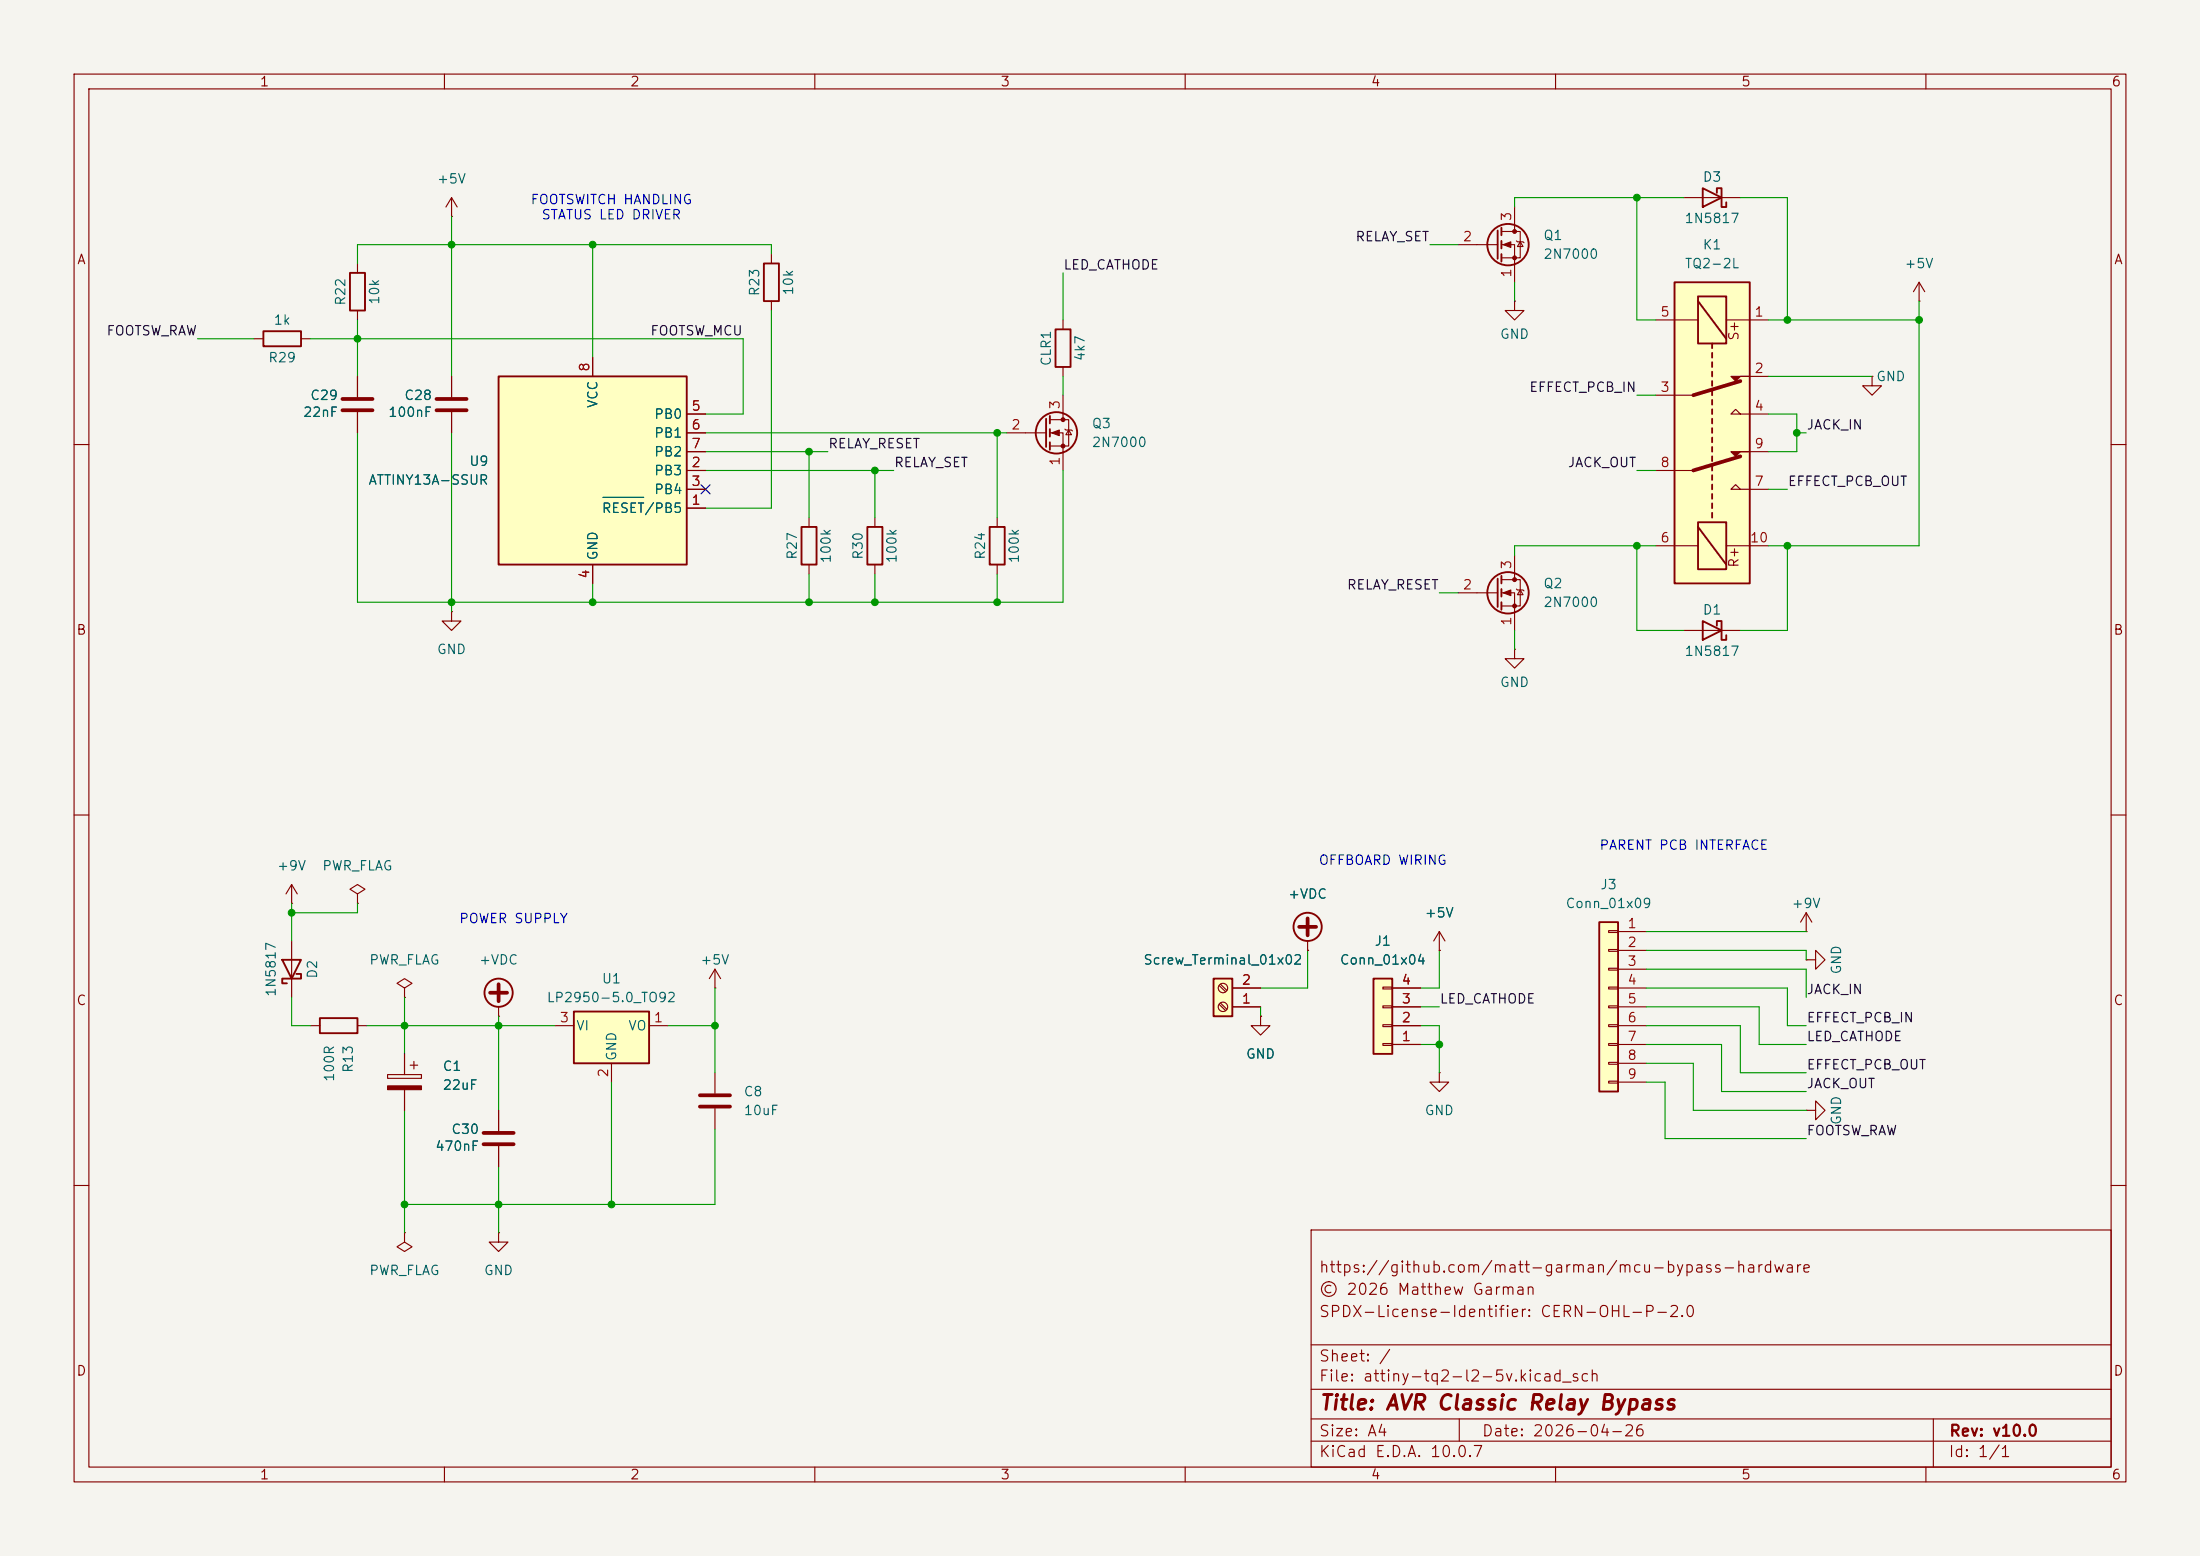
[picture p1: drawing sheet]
<svg xmlns="http://www.w3.org/2000/svg" width="297mm" height="210mm" viewBox="0 0 297 210" stroke-linecap="round" stroke-linejoin="round" font-family="sans-serif">
<path d="M0 0h297v210h-297z" fill="#f5f4ef" stroke="#f5f4ef" stroke-width=".14"/>
<g fill="none" stroke="#840000" stroke-width=".15">
<path d="M10 10h277v190h-277zM12 12h273v186h-273zM60 10v2M110 10v2M160 10v2M210 10v2M260 10v2M61 29.2h.1M61 26.7l-.8 1.2M61 26.7l.7 1.2M61 26.7v2.5M259.1 38.1l-.8 1.3"/>
<path d="M259.1 38.1l.7 1.3M259.1 38.1v2.5M135.9 58.4h5.3M141.7 56.6h2.6v3.6h-2.6M141.7 58.4h1.8v5.1M143.5 43.2v1.3M143.5 49.5v1.3M143.5 53.3v3.3M143.8 57.9l.1 .1h.8l.1 .2M144.3 58l.4 .7h-.8zM259.1 40.6h.1M10 60h2"/>
<path d="M109.2 69.9v1.2M109.2 76.2v1.3M118.1 69.9v1.2M118.1 76.2v1.3M285 60h2M61 82.6v1.2h1.2l-1.2 1.3-1.3-1.3h1.3M61 82.6h.1M227.3 85.1h7.6M10 110h2M285 110h2M67.3 149.9v2.8M67.3 154.7v2.8"/>
<path d="M96.5 144.8v2.8M96.5 149.6v2.8M10 160h2M54.6 166.4v1.2l1 .7-1 .6-1-.6 1-.7M54.6 166.4h.1M67.3 166.4v1.2h1.3l-1.3 1.3-1.3-1.3h1.3M67.3 166.4h.1M177 166h108v32h-108zM285 160h2M60 198v2M110 198v2M160 198v2"/>
<path d="M177 194.5h108M177 191.5h108M177 187.5h108M177 181.5h108M197 191.5v3M210 198v2M260 198v2M261 191.5v6.5"/>
</g>
<g fill="none" stroke="#840000" stroke-width=".25">
<path d="M141.2 56.5v3.8M141.7 56.1v1.1M141.7 57.9v1M141.7 59.7v1M142.5 44.5h2v5h-2zM108.2 71.1h2v5.1h-2zM117.1 71.1h2v5.1h-2zM229.9 83.8l2.5 1.3-2.5 1.3zM231.8 84.5v-.7h.6v2.6h.6v-.7"/>
<circle cx="142.6" cy="58.4" r="2.79"/>
</g>
<g fill="#840000" stroke="#840000" stroke-width=".15">
<path d="M142 58.4l1-.4v.8z"/>
<circle cx="143.5" cy="56.6" r=".25"/>
<circle cx="143.5" cy="60.2" r=".25"/>
</g>
<path d="M65.3 154.4h4M65.3 152.9h4M94.5 149.4h4.1M94.5 147.8h4.1" fill="none" stroke="#840000" stroke-width=".51"/>
<path d="M215.9 124.5h2.5v22.8h-2.5z" fill="#ffffc2"/>
<path d="M47.2 36.8h2.1v5.1h-2.1zM215.9 124.5h2.5v22.8h-2.5z" fill="none" stroke="#840000" stroke-width=".25"/>
<g fill="none" stroke="#840000" stroke-width=".15">
<path d="M48.3 35.6v1.2M48.3 41.9v1.3M252.7 50.8v1.3h-1.2l1.2 1.2 1.3-1.2h-1.3M252.7 50.8h.1M217.2 125.6h1.2v.3h-1.2zM217.2 128.1h1.2v.3h-1.2zM217.2 130.7h1.2v.2h-1.2zM217.2 133.2h1.2v.3h-1.2zM217.2 135.8h1.2v.2h-1.2zM217.2 138.3h1.2v.3h-1.2zM218.4 125.7h3.8M218.4 128.3h3.8"/>
<path d="M218.4 130.8h3.8M218.4 133.4h3.8M218.4 135.9h3.8M218.4 138.4h3.8M217.2 140.8h1.2v.3h-1.2zM217.2 143.4h1.2v.2h-1.2zM217.2 145.9h1.2v.3h-1.2zM218.4 141h3.8M218.4 143.5h3.8M218.4 146.1h3.8"/>
</g>
<path d="M226.1 38.1h10.1v40.6h-10.1z" fill="#ffffc2"/>
<g fill="none" stroke="#840000" stroke-width=".15">
<path d="M61 50.8v2.8M61 55.6v2.8M223.5 43.2h5.7M223.5 53.3h5.1M233 43.2h5.8M234.9 55.9l-.6-.7-.6 .7h5.1M236.2 50.8h2.6M223.5 73.7h5.7M223.5 63.5h5.1M233 73.7h5.8M234.9 66l-.6-.6-.6 .6h5.1M236.2 61h2.6"/>
<path d="M243.8 125.7h.1M243.8 123.2l.8 1.3M243.8 123.2l-.7 1.3M243.8 123.2v2.5"/>
</g>
<path d="M58.9 55.4h4.1M58.9 53.8h4.1M234.9 51.4l-6.3 1.9M234.9 61.6l-6.3 1.9" fill="none" stroke="#840000" stroke-width=".51"/>
<g fill="none" stroke="#840000" stroke-width=".25">
<path d="M226.1 38.1h10.1v40.6h-10.1zM229.2 40h3.8v6.4h-3.8zM229.2 40.6l3.8 5.1M231.1 46.4v.6M231.1 47.6v.7M231.1 48.9v.6M231.1 50.2v.6M231.1 51.4v.7M231.1 52.7v.6M231.1 54v.6M231.1 55.2v.7M231.1 56.5v.7"/>
<path d="M231.1 57.8v.6M231.1 59.1v.6M229.2 70.5h3.8v6.3h-3.8zM229.2 71.1l3.8 5.1M231.1 60.3v.7M231.1 61.6v.6M231.1 62.9v.6M231.1 64.1v.7M231.1 65.4v.6M231.1 66.7v.6M231.1 67.9v.7M231.1 69.2v.7"/>
</g>
<g fill="#840000" stroke="#840000" stroke-width=".15">
<path d="M233.7 50.8h2.5h-1.3l-.6 .6z"/>
<path d="M233.7 61h2.5h-1.3l-.6 .6z"/>
</g>
<path d="M67.3 50.8h25.4v25.4h-25.4z" fill="#ffffc2"/>
<g fill="none" stroke="#840000" stroke-width=".25">
<path d="M103.1 35.6h2.1v5h-2.1zM202.2 31.1v3.8M202.7 30.7v1.1M202.7 32.5v1M202.7 34.3v1M229.9 25.4l2.5 1.3-2.5 1.2zM231.8 26v-.6h.6v2.5h.6v-.6M35.6 44.7h5v2h-5zM67.3 50.8h25.4v25.4h-25.4zM133.6 71.1h2v5.1h-2zM202.2 78.1v3.8M202.7 77.7v1"/>
<path d="M202.7 79.5v1M202.7 81.3v1"/>
<circle cx="203.6" cy="33" r="2.79"/>
<circle cx="203.6" cy="80" r="2.79"/>
<circle cx="67.3" cy="134" r="1.9"/>
<circle cx="176.5" cy="125.1" r="1.9"/>
</g>
<g fill="none" stroke="#840000" stroke-width=".15">
<path d="M104.1 34.3v1.3M196.8 33h5.4M202.7 31.2h2.5v3.6h-2.5M202.7 33h1.8v5.1M204.5 27.9v3.3M204.7 32.5l.2 .1h.7l.1 .2M205.2 32.6l.4 .7h-.7zM227.3 26.7h7.6M34.3 45.7h1.3M40.6 45.7h1.3M48.3 50.8v2.8M48.3 55.6v2.8"/>
<path d="M80 48.3v2.5M92.7 55.9h2.5M92.7 58.4h2.5M104.1 40.6v1.3M80 76.2v2.5M92.7 68.6h2.5M92.7 63.5h2.5M92.7 66h2.5M92.7 61h2.5M134.6 69.9v1.2M134.6 76.2v1.3M202.7 78.2h2.5v3.6h-2.5"/>
<path d="M204.5 74.9v3.3M204.7 79.5l.2 .1h.7l.1 .2M205.2 79.6l.4 .7h-.7zM196.8 80h5.4M202.7 80h1.8v5.1M204.5 87.6v1.3h1.2l-1.2 1.3-1.3-1.3h1.3M204.5 87.6h.1M39.4 119.4l-.8 1.3M39.4 119.4l.7 1.3M39.4 119.4v2.5M39.4 121.9h.1M48.3 120.7l1-.7-1-.6-1.1 .6 1.1 .7v1.2"/>
<path d="M48.3 121.9h.1M67.3 137.2h.1M67.3 135.9v1.3M96.5 133.4h.1M96.5 130.8l-.7 1.3M96.5 130.8l.8 1.3M96.5 130.8v2.6M176.5 128.3h.1M176.5 127v1.3M243.8 129.5h1.3v-1.2l1.3 1.2-1.3 1.3v-1.3M243.8 129.5h.1M194.3 144.8v1.3h1.3l-1.3 1.2-1.3-1.2h1.3"/>
<path d="M194.3 144.8h.1"/>
</g>
<path d="M81.4 67.1h5.5" fill="none" stroke="#006464" stroke-width=".15"/>
<path d="M46.2 55.4h4.1M46.2 53.8h4.1M66.2 134h2.3M67.3 132.8v2.3M175.4 125.1h2.3M176.5 124v2.2" fill="none" stroke="#840000" stroke-width=".51"/>
<g fill="#840000" stroke="#840000" stroke-width=".15">
<path d="M202.9 33l1.1-.4v.8z"/>
<path d="M202.9 80l1.1-.4v.8z"/>
<circle cx="204.5" cy="31.2" r=".25"/>
<circle cx="204.5" cy="34.8" r=".25"/>
<circle cx="204.5" cy="78.2" r=".25"/>
<circle cx="204.5" cy="81.8" r=".25"/>
</g>
<path d="M185.4 132.1h2.6v10.1h-2.6z" fill="#ffffc2"/>
<path d="M38.1 129.5h2.5l-1.2 2.6zM40 131.4h.6v.7h-2.5v.6h.6M43.2 137.4h5.1v2h-5.1zM185.4 132.1h2.6v10.1h-2.6z" fill="none" stroke="#840000" stroke-width=".25"/>
<g fill="none" stroke="#840000" stroke-width=".15">
<path d="M204.5 40.6v1.3h1.2l-1.2 1.3-1.3-1.3h1.3M204.5 40.6h.1M39.4 127v7.6M41.9 138.4h1.3M48.3 138.4h1.2M54.6 133.4l1-.7-1-.6-1 .6 1 .7v1.2M54.6 134.6h.1M170.2 137.2v1.2h1.2l-1.2 1.3-1.3-1.3h1.3M170.2 137.2h.1M186.7 138.3h1.3v.3h-1.3zM186.7 135.8h1.3v.2h-1.3zM186.7 133.2h1.3v.3h-1.3z"/>
<path d="M188 138.4h3.8M188 135.9h3.8M188 133.4h3.8M186.7 140.8h1.3v.3h-1.3zM188 141h3.8"/>
</g>
<path d="M163.8 132.1h2.6v5.1h-2.6z" fill="#ffffc2"/>
<path d="M163.8 132.1h2.6v5.1h-2.6z" fill="none" stroke="#840000" stroke-width=".25"/>
<g fill="none" stroke="#840000" stroke-width=".15">
<path d="M164.6 135.6l.9 .8M164.6 133l.9 .9M164.8 135.4l.8 .8M164.8 132.8l.8 .9M166.4 135.9h3.8M166.4 133.4h3.8M52.3 145h4.6v.5h-4.6zM54.6 142.2v2.8M54.6 147.1v2.8M55.4 143.8h1M55.9 143.3v1"/>
<circle cx="165.1" cy="133.3" r=".63"/>
<circle cx="165.1" cy="135.9" r=".63"/>
</g>
<path d="M52.3 146.6h4.6v.5h-4.6z" fill="#840000" stroke="#840000" stroke-width=".15"/>
<path d="M77.5 136.5h10.1v7h-10.1z" fill="#ffffc2"/>
<path d="M77.5 136.5h10.1v7h-10.1z" fill="none" stroke="#840000" stroke-width=".25"/>
<g fill="none" stroke="#840000" stroke-width=".15">
<path d="M48.3 50.8v2.8M48.3 55.6v2.8M61 50.8v2.8M61 55.6v2.8M80 48.3v2.5M92.7 55.9h2.5M92.7 58.4h2.5M80 76.2v2.5M92.7 68.6h2.5M92.7 63.5h2.5M92.7 66h2.5M92.7 61h2.5"/>
<path d="M74.9 138.4h2.6M87.6 138.4h2.6M166.4 135.9h3.8M166.4 133.4h3.8M170.2 137.2h.1M176.5 128.3h.1M188 138.4h3.8M188 135.9h3.8M188 133.4h3.8M194.3 128.3h.1M194.3 125.7l-.8 1.3M194.3 125.7l.8 1.3"/>
<path d="M194.3 125.7v2.6M54.6 142.2v2.8M54.6 147.1v2.8M67.3 149.9v2.8M67.3 154.7v2.8M82.5 143.5v2.6M188 141h3.8M243.8 149.9h1.3v-1.3l1.3 1.3-1.3 1.2v-1.2M243.8 149.9h.1"/>
</g>
<g fill="none" stroke="#009600" stroke-width=".15">
<path d="M61 29.2v21.6M80 33v15.3M104.1 34.3v-1.3h-55.8v2.6M143.5 36.8v6.4M193 33h3.8M204.5 38.1v2.5M221 26.7v16.5h2.5M227.3 26.7h-22.8v1.2M234.9 26.7h6.4v16.5M26.7 45.7h7.6M41.9 45.7h58.4v10.2h-5.1M48.3 58.4v22.9h95.2v-17.8"/>
<path d="M48.3 43.2v7.6M61 58.4v24.2M95.2 58.4h40.7M104.1 41.9v26.7h-8.9M134.6 58.4v11.5M143.5 50.8v2.5M221 53.3h2.5M238.8 55.9h3.8v5.1h-3.8M238.8 43.2h20.3M238.8 50.8h13.9M242.6 58.4h1.2M259.1 40.6v33.1h-20.3"/>
<path d="M80 78.7v2.6M95.2 61h16.6M95.2 63.5h25.4M109.2 61v8.9M109.2 77.5v3.8M118.1 63.5v6.4M118.1 77.5v3.8M134.6 77.5v3.8M221 63.5h2.5M221 73.7v11.4h6.3M223.5 73.7h-19v1.2M238.8 66h2.5"/>
<path d="M241.3 73.7v11.4h-6.4M194.3 80h2.5M204.5 85.1v2.5M39.4 134.6v3.8h2.5M39.4 121.9v5.1M48.3 121.9v1.3h-8.9M49.5 138.4h25.4M54.6 134.6v7.6M67.3 137.2v12.7M90.2 138.4h6.3M96.5 133.4v11.4M170.2 135.9v1.3"/>
<path d="M176.5 128.3v5.1h-6.3M191.8 138.4h2.5v6.4M191.8 135.9h2.5M194.3 128.3v5.1h-2.5M222.2 128.3h21.6v1.2M222.2 130.8h21.6v3.8M222.2 135.9h15.3v5.1h6.3M222.2 138.4h12.7v6.4h8.9M222.2 133.4h19.1v5h2.5M222.2 125.7h21.6M54.6 149.9v16.5M67.3 157.5v8.9"/>
<path d="M82.5 146.1v16.5M96.5 152.4v10.2h-41.9M191.8 141h2.5M222.2 141h10.2v6.3h11.4M222.2 143.5h6.4v6.4h15.2M222.2 146.1h2.6v7.6h19"/>
</g>
<path d="M94.6 65.4l1.3 1.2M95.9 65.4l-1.3 1.2" fill="none" stroke="#000084" stroke-width=".15"/>
<path d="M81.4 67.1h5.5" fill="none" stroke="#006464" stroke-width=".15"/>
<g fill="#009600" stroke="#009600" stroke-width=".14">
<circle cx="241.3" cy="43.2" r=".46"/>
<circle cx="221" cy="73.7" r=".46"/>
<circle cx="221" cy="26.7" r=".46"/>
<circle cx="242.6" cy="58.4" r=".46"/>
<circle cx="241.3" cy="73.7" r=".46"/>
<circle cx="259.1" cy="43.2" r=".46"/>
<circle cx="80" cy="33" r=".46"/>
<circle cx="48.3" cy="45.7" r=".46"/>
<circle cx="61" cy="33" r=".46"/>
<circle cx="61" cy="81.3" r=".46"/>
<circle cx="54.6" cy="162.6" r=".46"/>
<circle cx="82.5" cy="162.6" r=".46"/>
<circle cx="67.3" cy="162.6" r=".46"/>
<circle cx="96.5" cy="138.4" r=".46"/>
<circle cx="54.6" cy="138.4" r=".46"/>
<circle cx="67.3" cy="138.4" r=".46"/>
<circle cx="39.4" cy="123.2" r=".46"/>
<circle cx="134.6" cy="81.3" r=".46"/>
<circle cx="194.3" cy="141" r=".46"/>
<circle cx="109.2" cy="81.3" r=".46"/>
<circle cx="80" cy="81.3" r=".46"/>
<circle cx="134.6" cy="58.4" r=".46"/>
<circle cx="109.2" cy="61" r=".46"/>
<circle cx="118.1" cy="81.3" r=".46"/>
<circle cx="118.1" cy="63.5" r=".46"/>
</g>
<text font-size="2" fill="#840000" x="178" y="190.8">Title: AVR Classic Relay Bypass</text>
<g font-size="1.5" fill="#840000">
<text x="178" y="172.1">https://github.com/matt-garman/mcu-bypass-hardware</text>
<text x="178" y="178.1">SPDX-License-Identifier: CERN-OHL-P-2.0</text>
<text x="178" y="175.1">© 2026 Matthew Garman</text>
<text x="178" y="184.1">Sheet: /</text>
<text x="178" y="186.8">File: attiny-tq2-l2-5v.kicad_sch</text>
<text x="178" y="197">KiCad E.D.A. 10.0.7</text>
<text x="178" y="194.2">Size: A4</text>
<text x="200" y="194.2">Date: 2026-04-26</text>
<text x="263" y="197">Id: 1/1</text>
<text x="263" y="194.2">Rev: v10.0</text>
</g>
<g font-size="1.3" fill="#840000">
<text x="35" y="12">1</text>
<text x="85" y="12">2</text>
<text x="135" y="12">3</text>
<text x="185" y="12">4</text>
<text x="235" y="12">5</text>
<text x="285" y="12">6</text>
<text x="10.3" y="36">A</text>
<text x="285.3" y="36">A</text>
<text x="235" y="46.1" transform="rotate(-90 235 46.1)">S+</text>
<text x="235" y="76.7" transform="rotate(-90 235 76.7)">R+</text>
<text x="10.2" y="86">B</text>
<text x="285.2" y="86">B</text>
<text x="10.2" y="136">C</text>
<text x="285.2" y="136">C</text>
<text x="10.2" y="186">D</text>
<text x="285.2" y="186">D</text>
<text x="35" y="200">1</text>
<text x="85" y="200">2</text>
<text x="135" y="200">3</text>
<text x="185" y="200">4</text>
<text x="235" y="200">5</text>
<text x="285" y="200">6</text>
</g>
<g font-size="1.3" fill="#006464">
<text x="58.9" y="25.1">+5V</text>
<text x="229.8" y="24.8">D3</text>
<text x="208.3" y="32.7">Q1</text>
<text x="208.3" y="35.3">2N7000</text>
<text x="227.3" y="30.4">1N5817</text>
<text x="229.8" y="34">K1</text>
<text x="46.9" y="41.3" transform="rotate(-90 46.9 41.3)">R22</text>
<text x="51.5" y="41.2" transform="rotate(-90 51.5 41.2)">10k</text>
<text x="102.8" y="40.1" transform="rotate(-90 102.8 40.1)">R23</text>
<text x="107.4" y="40" transform="rotate(-90 107.4 40)">10k</text>
<text x="227.4" y="36.5">TQ2-2L</text>
<text x="257" y="36.5">+5V</text>
<text x="36.9" y="44.1">1k</text>
<text x="202.4" y="46">GND</text>
<text x="36.1" y="49.2">R29</text>
<text x="142.2" y="49.5" transform="rotate(-90 142.2 49.5)">CLR1</text>
<text x="146.8" y="48.8" transform="rotate(-90 146.8 48.8)">4k7</text>
<text x="253.2" y="51.8">GND</text>
<text x="40.8" y="56.6">22nF</text>
<text x="41.8" y="54.3">C29</text>
<text x="52.3" y="56.6">100nF</text>
<text x="54.5" y="54.3">C28</text>
<text x="81" y="55.2" transform="rotate(-90 81 55.2)">VCC</text>
<text x="88.2" y="56.8">PB0</text>
<text x="88.2" y="59.4">PB1</text>
<text x="147.3" y="58.1">Q3</text>
<text x="49.7" y="65.7">ATTINY13A-SSUR</text>
<text x="63.3" y="63.2">U9</text>
<text x="88.2" y="64.5">PB3</text>
<text x="88.2" y="61.9">PB2</text>
<text x="147.3" y="60.7">2N7000</text>
<text x="81.1" y="69.5">RESET/PB5</text>
<text x="88.2" y="67">PB4</text>
<text x="81" y="75.7" transform="rotate(-90 81 75.7)">GND</text>
<text x="107.9" y="75.6" transform="rotate(-90 107.9 75.6)">R27</text>
<text x="112.5" y="76.1" transform="rotate(-90 112.5 76.1)">100k</text>
<text x="116.8" y="75.6" transform="rotate(-90 116.8 75.6)">R30</text>
<text x="121.4" y="76.1" transform="rotate(-90 121.4 76.1)">100k</text>
<text x="133.3" y="75.6" transform="rotate(-90 133.3 75.6)">R24</text>
<text x="137.9" y="76.1" transform="rotate(-90 137.9 76.1)">100k</text>
<text x="208.3" y="79.7">Q2</text>
<text x="208.3" y="82.2">2N7000</text>
<text x="229.8" y="83.3">D1</text>
<text x="58.9" y="88.6">GND</text>
<text x="227.3" y="88.8">1N5817</text>
<text x="202.4" y="93">GND</text>
<text x="37.3" y="117.8">+9V</text>
<text x="43.4" y="117.8">PWR_FLAG</text>
<text x="173.8" y="121.6">+VDC</text>
<text x="192.2" y="124.2">+5V</text>
<text x="211.3" y="122.9">Conn_01x09</text>
<text x="216" y="120.3">J3</text>
<text x="241.8" y="122.9">+9V</text>
<text x="49.8" y="130.5">PWR_FLAG</text>
<text x="64.6" y="130.5">+VDC</text>
<text x="94.5" y="130.5">+5V</text>
<text x="154.3" y="130.5">Screw_Terminal_01x02</text>
<text x="180.8" y="130.5">Conn_01x04</text>
<text x="185.5" y="128">J1</text>
<text x="248.9" y="131.6" transform="rotate(-90 248.9 131.6)">GND</text>
<text x="37.5" y="134.6" transform="rotate(-90 37.5 134.6)">1N5817</text>
<text x="43.1" y="132.2" transform="rotate(-90 43.1 132.2)">D2</text>
<text x="73.7" y="135.6">LP2950-5.0_TO92</text>
<text x="81.2" y="133">U1</text>
<text x="77.7" y="139.4">VI</text>
<text x="83.5" y="143.3" transform="rotate(-90 83.5 143.3)">GND</text>
<text x="84.7" y="139.4">VO</text>
<text x="168.1" y="143.2">GND</text>
<text x="45.4" y="146.1" transform="rotate(-90 45.4 146.1)">100R</text>
<text x="48" y="144.9" transform="rotate(-90 48 144.9)">R13</text>
<text x="59.7" y="144.9">C1</text>
<text x="59.7" y="147.4">22uF</text>
<text x="100.3" y="148.3">C8</text>
<text x="58.7" y="155.6">470nF</text>
<text x="60.8" y="153.4">C30</text>
<text x="100.3" y="150.8">10uF</text>
<text x="192.2" y="150.8">GND</text>
<text x="248.9" y="151.9" transform="rotate(-90 248.9 151.9)">GND</text>
<text x="49.8" y="172.4">PWR_FLAG</text>
<text x="65.2" y="172.4">GND</text>
</g>
<g font-size="1.3" fill="#0000c2">
<text x="71.5" y="27.9">FOOTSWITCH HANDLING</text>
<text x="73" y="29.9">STATUS LED DRIVER</text>
<text x="177.9" y="117">OFFBOARD WIRING</text>
<text x="215.8" y="115">PARENT PCB INTERFACE</text>
<text x="61.9" y="124.9">POWER SUPPLY</text>
</g>
<g font-size="1.3" fill="#a90000">
<text x="204.3" y="29.9" transform="rotate(-90 204.3 29.9)">3</text>
<text x="197.4" y="32.9">2</text>
<text x="204.3" y="37.6" transform="rotate(-90 204.3 37.6)">1</text>
<text x="224.1" y="43">5</text>
<text x="236.8" y="43">1</text>
<text x="79.9" y="50.3" transform="rotate(-90 79.9 50.3)">8</text>
<text x="224.1" y="53.2">3</text>
<text x="236.8" y="50.7">2</text>
<text x="93.2" y="55.7">5</text>
<text x="93.2" y="58.3">6</text>
<text x="136.4" y="58.3">2</text>
<text x="143.4" y="55.3" transform="rotate(-90 143.4 55.3)">3</text>
<text x="236.8" y="55.7">4</text>
<text x="93.2" y="63.4">2</text>
<text x="93.2" y="65.9">3</text>
<text x="93.2" y="60.8">7</text>
<text x="143.4" y="63" transform="rotate(-90 143.4 63)">1</text>
<text x="224.1" y="63.4">8</text>
<text x="236.8" y="65.9">7</text>
<text x="236.8" y="60.8">9</text>
<text x="93.2" y="68.4">1</text>
<text x="204.3" y="76.9" transform="rotate(-90 204.3 76.9)">3</text>
<text x="224.1" y="73.5">6</text>
<text x="236.2" y="73.5">10</text>
<text x="79.9" y="78.2" transform="rotate(-90 79.9 78.2)">4</text>
<text x="197.4" y="79.9">2</text>
<text x="204.3" y="84.6" transform="rotate(-90 204.3 84.6)">1</text>
<text x="219.6" y="125.6">1</text>
<text x="219.6" y="128.1">2</text>
<text x="219.6" y="130.7">3</text>
<text x="167.5" y="135.8">1</text>
<text x="167.5" y="133.2">2</text>
<text x="189.1" y="135.8">3</text>
<text x="189.1" y="133.2">4</text>
<text x="219.6" y="133.2">4</text>
<text x="219.6" y="135.8">5</text>
<text x="75.5" y="138.3">3</text>
<text x="88.2" y="138.3">1</text>
<text x="189.1" y="140.8">1</text>
<text x="189.1" y="138.3">2</text>
<text x="219.6" y="138.3">6</text>
<text x="219.6" y="140.8">7</text>
<text x="219.6" y="143.4">8</text>
<text x="82.4" y="145.5" transform="rotate(-90 82.4 145.5)">2</text>
<text x="219.6" y="145.9">9</text>
</g>
<g font-size="1.3" fill="#0f0f0f">
<text x="182.9" y="32.9">RELAY_SET</text>
<text x="143.5" y="36.7">LED_CATHODE</text>
<text x="14.3" y="45.6">FOOTSW_RAW</text>
<text x="87.7" y="45.6">FOOTSW_MCU</text>
<text x="206.4" y="53.2">EFFECT_PCB_IN</text>
<text x="243.8" y="58.3">JACK_IN</text>
<text x="111.7" y="60.8">RELAY_RESET</text>
<text x="120.6" y="63.4">RELAY_SET</text>
<text x="211.6" y="63.4">JACK_OUT</text>
<text x="241.3" y="65.9">EFFECT_PCB_OUT</text>
<text x="181.7" y="79.9">RELAY_RESET</text>
<text x="194.3" y="135.8">LED_CATHODE</text>
<text x="243.8" y="134.5">JACK_IN</text>
<text x="243.8" y="138.3">EFFECT_PCB_IN</text>
<text x="243.8" y="140.8">LED_CATHODE</text>
<text x="243.8" y="144.7">EFFECT_PCB_OUT</text>
<text x="243.8" y="147.2">JACK_OUT</text>
<text x="243.8" y="153.5">FOOTSW_RAW</text>
</g>
</svg>
